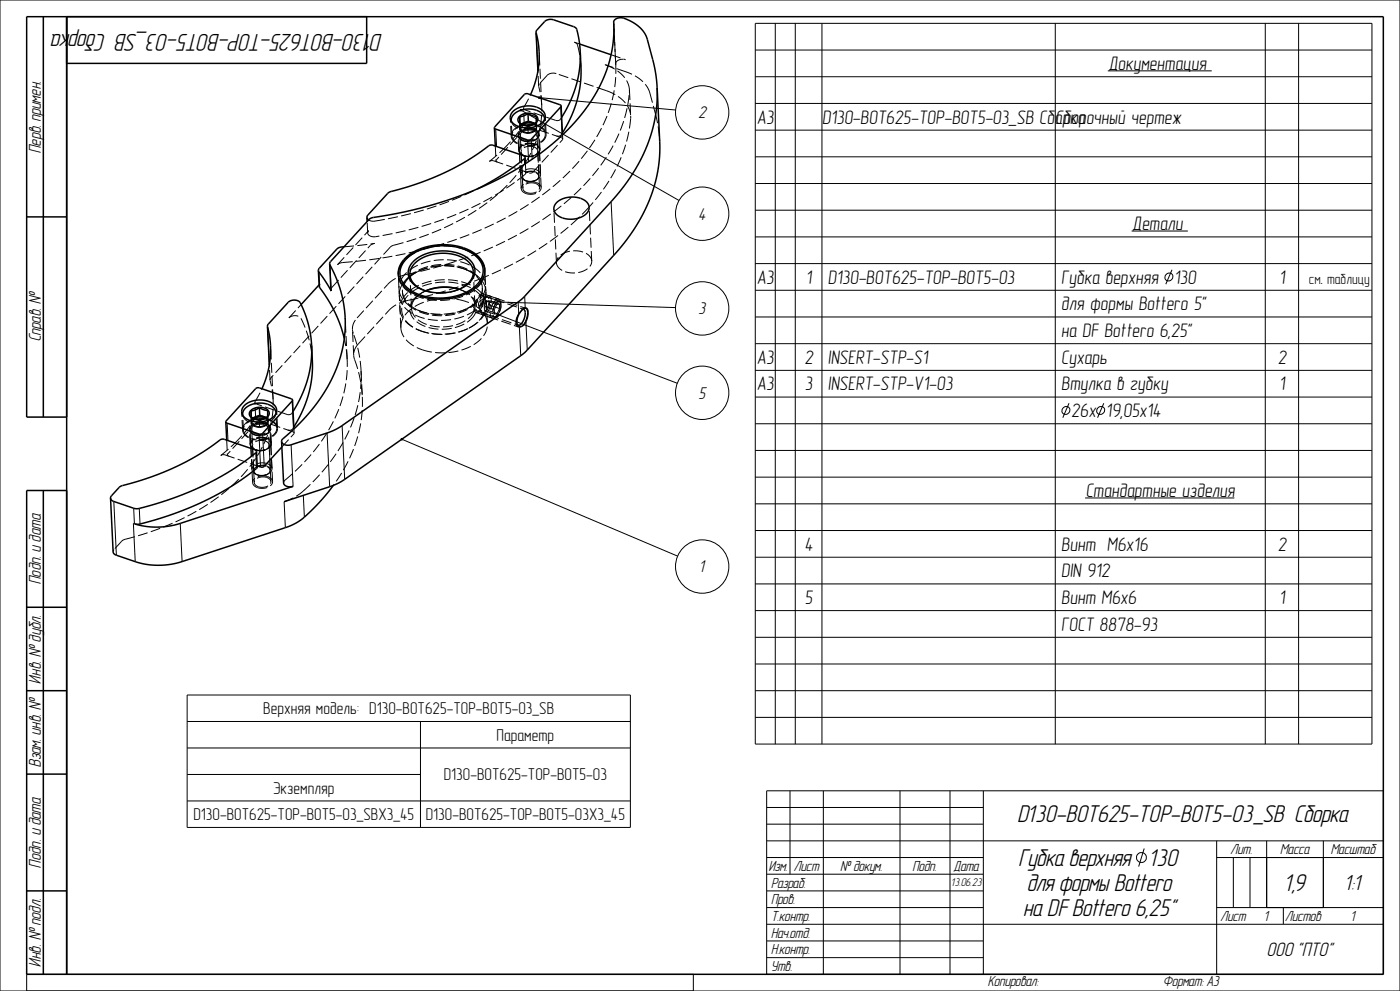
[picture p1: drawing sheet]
<svg xmlns="http://www.w3.org/2000/svg" width="420mm" height="297mm" viewBox="0 0 420 297" stroke-linecap="round" stroke-linejoin="round" font-family="sans-serif">
<g fill="none" stroke="#000" stroke-width=".45">
<path d="M13 5v120M20 5v287M110 5v14h-90M160.8 9.8l.6 11.5M173.9 13.2l9.4 3.2M174.1 15.4l-.5-4.1a4.8 4.8 0 0 0-.8-2.9l-.6-.4-6.2-2.1-1-.1-1 .3-3.1 3.3 .7 4a27.5 27.5 0 0 1-2.4 15M174.1 15.4a33.9 33.9 0 0 1-5.6 19.8M174.1 15.4l.2 4.7a33.9 33.9 0 0 1-5.6 19.7M184.1 6.7a40.8 40.8 0 0 1-10.9 29.1 85.4 85.4 0 0 1-36.7 23.4 154.6 154.6 0 0 1-25.1 6.1l-.7 .5-11.5 12.6-.3 .7M184.1 6.7l.3-.7 .7-.5 1-.2 1 .2 3.7 1.8 1.4 1.2 1.1 1.3 .8 1.8 2 7.4 .7 3.7 .3 3.6M184.1 6.7h.1M148.3 38.3l.3 5.5"/>
<path d="M153.9 33.3l1.3-.8 1.5-.6 1.8-.2 1.7 .2 1.5 .5 1.1 .8 .7 1v1.1l-.8 1.4-1.7 1.1-2.2 .5-2.3-.1-1.9-.8-1.3-1.2-.2-1.5zM155.9 34.8l1.5-.8h2l1.5 .7 .4 .6v.7l-.5 .8-.9 .6-1.3 .3-1.3-.1-1.1-.4-.7-.7-.1-.9zM155.9 35l.1 1.9M158.4 34l1.5 .7a.85 .85 0 0 1 .9 .3 .85 .85 0 0 1 .1 1 1.19 1.19 0 0 1-1.2 1.3l-1.4 .4-1.3-.3a1.19 1.19 0 0 1-1.1-1.7v-.7M158.4 34l-1.3 .7-1.2 .3M158.4 34l.1 2.3M158.5 36.3l-2.1 .8M158.5 36.3l1.9 .7M160.1 37.1l-1.7-.3-1.6 .5M160.3 37l-.8-.3-1.1-.1-1.8 .6M163.4 35.8l-.3-1.2-1.1-1.1-1.7-.6-2.1-.2-2 .3-1.6 .9-1 1.1-.2 1.3M168.3 31.8l-.4-.4-9.5-3.3h-.8l-9.3 10.2"/>
<path d="M168.3 31.8l-9.3 10.1h-.7l-9.6-3.2-.4-.4M168.3 31.8l.5 8.6M197.1 26.3a45.6 45.6 0 0 1-11.4 31.4l-28.3 31.1-1.7 1.5-54.1 37.9-3.1 1.4-11.4 3.8-1.8-.2-.6-.4-.2-.5M197.1 26.3l.8 16.1a45.6 45.6 0 0 1-11.4 31.4l-28.3 31.1-1.6 1.4-54 37.9-3.3 1.5-14.1 4.7M157.5 47.2l-.4-.5-9.2-3.2-1 .1a83.6 83.6 0 0 1-30.3 14.1l-6.3 6.8-.2 .6M157.5 47.2l-.1 .3a73.8 73.8 0 0 1-14.2 9.1M157.5 47.2l.1 1.9M8 65h12M98.9 79.1v.2a36.4 36.4 0 0 1-1.8 38.6 79 79 0 0 1-12.5 14l-.1 .4M98.9 79.1l.5 8.1-3.9-6.1M103.2 74l-1.3 .1-.8 .5-5.3 5.8-.3 .7M110.1 65.1l.5 .8"/>
<path d="M110.1 65.1v1.3M122 77.5l2.3-1.7a17.6 17.6 0 0 1 18.3 .8 5.7 5.7 0 0 1-.3 9.5 17.5 17.5 0 0 1-20.1 .2 5.6 5.6 0 0 1-.2-8.8zM124.5 75.7l-2.1 1.4-1.6 1.5-1 1.8-.3 1.7M139.9 75l2.1 1.1 1.7 1.4 1.2 1.6 .5 1.8M167 60.7l1.3-.9 1.5-.5 1.9-.3 1.6 .2 1.6 .5 1.1 .9 .6 1 .1 1.1-.8 1.4-1.8 1.1-2.2 .5-2.3-.2-2-.7-1.2-1.3-.2-1.4zM80.2 98l.6 11.4M80.3 98l.2-.8 6.2-6.8 1.6-.5 1.5 .6a30.2 30.2 0 0 1 3.7 13M80.3 98l.7 3.5a27.5 27.5 0 0 1-2.4 15M95.5 81.1l.4 5a40.8 40.8 0 0 1 7.4 15.4M95.7 85.4l-5.4 5.9M119.5 82.1h.1M127.7 87.2a14.3 14.3 0 0 1 10-.5l-2.4-.5-2.6-.1-2.6 .3-2.3 .8"/>
<path d="M138.7 86.3l1.6-1.1a4.7 4.7 0 0 0-.7-8.3 13.8 13.8 0 0 0-16 1.9l-.6 1a4.8 4.8 0 0 0 2.8 6.6l1 .4M138.7 86.3a15 15 0 0 1-11.9 .5M138.7 86.2l2.3-1.9 .7-1.1 .3-1.1a5.1 5.1 0 0 0-3.8-5.2 12.9 12.9 0 0 0-14.3 2.6l-.9 2 .2 2 1.3 1.8 2.3 1.5M145.4 80.9a8 8 0 0 1-5.3 7 17.6 17.6 0 0 1-18.6-1.8l-1.4-1.8-.6-2.2M145.4 80.9l-.2-1.4-.7-1.4-1-1.3-1.2-.9a18.2 18.2 0 0 0-20.7 1.5l-1.7 2.3-.4 2.4M156.6 92.9l.8-.6 .6 .1 .4 .7v1.2l-.9 2.7-.7 .7-.8 .2-.8-.6-.1-1.3 .5-1.6zM156.8 92.7l.5 .1 .2 .7-.3 2-1.1 1.8-.5 .2-.4-.4M87.8 119.9l-.4-.4-9.6-3.3h-.7l-9.4 10.2M87.8 119.9l-9.4 10.2h-.7l-9.6-3.3-.4-.4M87.8 119.9l.4 8.7M93.5 103.5a33.9 33.9 0 0 1-5.6 19.8M93.5 103.5l.2 4.7"/>
<path d="M93.7 108.2a33.9 33.9 0 0 1-5.5 19.8M20 125h-12v-120h407v287h-407v-145h12M67.7 126.4l.3 5.5M73.4 121.5l1.3-.9 1.4-.5 1.9-.2 1.6 .1 1.5 .6 1.2 .8 .6 .9v1.2l-.8 1.3-1.7 1.1-2.2 .5-2.3-.1-1.9-.7-1.3-1.3-.1-1.4zM75.3 123l1.5-.8 2-.1 1.5 .8 .4 .6 .1 .6-.5 .8-1 .6-1.2 .3-1.4-.1-1.1-.4-.7-.7-.1-.8zM75.3 123.1l.1 1.9M76.9 135.3l-.4-.5-9.2-3.1h-1a83.6 83.6 0 0 1-30.3 14.1l-2.6 2.8-.2 .7M76.9 135.3v.2a83 83 0 0 1-32.1 16.1l-3.2 .8h-1.2l-6.4-2.2-.6-.4-.2-.5M76.9 135.3l.2 4.9a83 83 0 0 1-32 16l-3.3 .9-1.3-.1M77.8 122.2l1.5 .6a.85 .85 0 0 1 1 .3 .85 .85 0 0 1 0 1 1.19 1.19 0 0 1-1.2 1.4l-1.3 .3-1.4-.3a1.19 1.19 0 0 1-1.1-1.6v-.8M77.8 122.2l-1.2 .6-1.3 .3M77.8 122.2l.1 2.3"/>
<path d="M77.9 124.5l1.9 .6M77.9 124.5l-2.1 .8M79.5 125.3l-1.7-.4-1.6 .5M79.7 125.2l-.8-.4-1.1-.1-1.8 .6M80.4 122.9v.1M82.8 124l-.3-1.3-1.2-1.1-1.8-.6-1.9-.2-2 .4-1.6 .8-1 1.1-.2 1.3M84.5 132.3l.6 12.6 .3 .5 .7 .4h1.8l-33.8 11.1a23.1 23.1 0 0 1-13.6 .1M84.6 134l-5.4 5.8-.8 .2-1.2-.4M13 147v145M40 156.9l.5 .1M100 145.5a42.1 42.1 0 0 1-11.5 11.4l-2.8 1.2-31.1 10.2a23 23 0 0 1-14 0l-5.8-2-.8-.6-.8-16.4M8 182h12"/>
<path d="M8 207h12M8 232h12M8 267h12"/>
</g>
<g fill="none" stroke="#000" stroke-width=".3">
<path d="M0 0h420v297h-420zM160.8 9.8l.6 11.4M226.6 7h185v216h-185zM226.6 15h185M232.6 7v216M238.6 7v216M246.6 7v216M316.6 7v216M379.6 7v216M389.6 7v216M148.7 38.7l.3 5.2M156.1 32.9l.4-.1v.4l-.4-.1z"/>
<path d="M156.5 33.1l47.2 27M161.5 29.2l.4-.1v.4l-.4-.1zM162 29.3l40.7 3.7M168.2 32.1l.4 8.4M226.6 23h185M226.6 31h185M226.6 39h185M332.3 21.2h31.2M157.3 47.6l.1 1.6M158.3 41.9l.3 6.5M159.4 41.7l.3 6M226.6 47h185"/>
<path d="M226.6 55h185M99 79.4l.4 7.8M183.3 60.4l.8 16.1M226.6 63h185M226.6 71h185M226.6 79h185M339.5 69.2h16.9M80.3 98l.5 11.3M95.7 81.6l.2 4.6M145.6 90.3l.4-.1v.4l-.4-.1zM146.1 90.4l56.6 1.8M149.1 94.2l.4-.1v.4l-.4-.1z"/>
<path d="M149.6 94.4l53.6 20.5M155.4 90.5l.2 3.8M155.8 97.8l.4 8.8M157.1 92.5l.6-.1 .4 .4 .1 1.3-.2 1.2-1 2.1-.6 .5-.8 .1-.7-.6-.1-1.3 .5-1.6 1.2-1.4M157.4 88.8l.2 3.5M157.8 96.4l.4 8.5M226.6 87h185M226.6 95h185M349.8 82.3a1.16 1.16 0 0 1 1.1-.5 1.16 1.16 0 0 1 1 .9 1.21 1.21 0 0 1-1.2 1.5 1.21 1.21 0 0 1-1.2-1.5zM351.6 80.8l-1.9 4.4M226.6 103h185M226.6 111h185"/>
<path d="M226.6 119h185M68.1 126.8l.3 5.2M76.7 135.7l.3 4.7M77.7 130.1l.5 9.9M78.8 129.9l.5 9.9M81 137.9l.1 3M87.3 133.3l.6 12.5M87.6 120.2l.5 8.5M98.1 129.8l.8 16.1M102.6 127.6l.8 16.1M120.3 131.5l.4-.1v.4l-.4-.1zM120.8 131.7l82.5 35"/>
<path d="M226.6 127h185M226.6 135h185M318.9 122.3a1.16 1.16 0 0 1 1.1-.5 1.16 1.16 0 0 1 1 .9 1.21 1.21 0 0 1-1.2 1.5 1.21 1.21 0 0 1-1.2-1.5zM320.7 120.8l-1.9 4.4M329.3 122.3a1.16 1.16 0 0 1 1.2-.5 1.16 1.16 0 0 1 .9 .9 1.21 1.21 0 0 1-1.2 1.5 1.21 1.21 0 0 1-1.1-1.5zM331.1 120.8l-1.8 4.4M34.1 150.3l.8 16.1M40 156.9l.6 11.4M40.1 152.3l.2 4.7M41.8 152.4l.2 4.6M54.1 156.9l.5 11.4M85.2 150.4l.4 7.7"/>
<path d="M91 148.5l.3 6.5M226.6 143h185M226.6 151h185M226.6 159h185M325.5 149.2h44.8M226.6 167h185M226.6 175h185M226.6 183h185M226.6 191h185M226.6 199h185M56.1 208.3h133v39.7h-133zM56.1 216.2h133"/>
<path d="M126.1 216.2v31.8M226.6 207h185M226.6 215h185M56.1 224.2h133M56.1 232.1h70M230 237h185v55h-185zM237 237v25M247 237v55M270 237v55M285 237v55M295 237v55M56.1 240h133"/>
<path d="M230 242h65M230 247h65M230 252h185M230 257h65M343.3 254.3l-1.7 5.4M365 257h50M365 252v40M370 257v15M375 257v15M380 252v20M397 252v20M230 262h65"/>
<path d="M230 267h65M230 272h65M230 277h185M365 272h50M385 272v5M8 297v-5h200v5M230 282h65M230 287h65"/>
<circle cx="210.7" cy="33.7" r="8"/>
<circle cx="210.7" cy="64" r="8"/>
<circle cx="210.7" cy="92.4" r="8"/>
<circle cx="210.7" cy="117.7" r="8"/>
<circle cx="210.7" cy="169.8" r="8"/>
<circle cx="342.4" cy="257" r="1.51"/>
</g>
<path d="M156.1 32.9l.4-.1v.4l-.4-.1zM161.5 29.2l.4-.1v.4l-.4-.1zM145.6 90.3l.4-.1v.4l-.4-.1zM149.1 94.2l.4-.1v.4l-.4-.1zM120.3 131.5l.4-.1v.4l-.4-.1z" fill="#000"/>
<g fill="none" stroke="#000" stroke-width=".3" stroke-dasharray="3 1" stroke-linecap="butt">
<path d="M160.8 9.8v-.1M172.3 12.6l1.6 .6M172.3 12.6l.6 .4 .4 .5M173.3 13.5l.7 3.3 .3 3.3M183.3 16.4l4.3 1.5M184.1 6.7l.6 12.4M184.7 19.1l.2-.6 .7-.5 1-.2 1 .1M184.7 19.6v-.5M184.7 19.6l-.6-12.5M187.7 17.9h-.1M153.4 36.3l.8 1.3 1.6 1M155.5 37.9l-1.6 1.3-.6 1.5"/>
<path d="M155.6 37.9h-.1M155.8 37.8l-.2 .1M155.9 36.8l.1 2.3M156 39.1l2.5 .9M156 36.9v.4M156 38.2v.1M156 38.3l.3 .7 .9 .5M156 38.5v-.2M156 38.5l.1-.4M156 37.3v1.8M156 38v.2M156.1 38.1l.7-.8"/>
<path d="M156.4 37.1l-.4 .2M156.5 38.2l.5-.8M156.6 37.2l-.6 .8M156.8 39l1.6-.4 1.7 .2M157 37.4l.2-.3M157 37.4l-1.2 .4M157 32.4l.2 .4M157.1 32.2l2.1-3.8M157.1 32.2l-.1 .2M157.2 37.1l.1-.1M157.2 39.5l1.3 .2M157.2 32.8l.3 .2"/>
<path d="M157.3 37v-.1M157.3 37.1l-.3-4.7M157.3 37.1v-.2M157.6 37.6l-.3-.5M157.8 37.6h-.2M157.8 38.2l-8.9 9.7M157.8 38.2l1.1-.2M158.3 37.7l.2 2.3M158.5 40l2.5-1M158.5 39.7l1.2-.2M158.5 39.9l1.8-.5 .5-.5 .2-.6M158.5 39.9l-1.8-.4-.5-.4-.2-.6"/>
<path d="M159.7 39.5l.9-.6 .4-.8M159.9 39.1l-1.4-.2-1.4 .4-.9 .7v.9M159.9 37.2l-2.9 .2M160.1 38.8l1.2 .8 .3 .7-.4 1.1-.9 .6M160.1 38.8l1.1 .6 .4 .9M160.1 38.8l-1.5-.2-1.5 .3-1.1 .7-.4 1M160.2 38.7l1.1 .7 .5 .9M160.2 38.7l-1.6-.2-1.6 .3-1.2 .8-.4 1M160.9 36.7l.1 2.3M160.9 37.8l-.8-.7M160.9 34.9l.1 2.3M160.9 37.8l-.6-.8"/>
<path d="M161 39v-1.8M161 38l-.1-.2M161 38.1v-.1M161 38.3l-.1-.5M161 38.3v-.3M161 37.2l-.6-.2M161.1 37.7l-2.5-.4-2.6 .6-1.8 1.2-.5 .8-.1 .8M161.1 37.7l1.8 1.1 .5 .7 .2 .7M161.3 37.6l-1.4-.4M161.4 37.6h-.1M161.4 37.6l1.7 1.1 .7 1.5M161.6 25.8l-.2-4.5"/>
<path d="M161.6 25.8v.1M161.6 25.8l.3-.7M162.5 31.6l-.3-2.9-.6-2.8M162.5 31.6l-.8-16.1M163.4 35.8l-.3 .8-.5 .8-1.9 1.1-2.4 .4-2.5-.3M164.2 22.6l-2.3 2.5M164.2 22.6l1.2-.6 1.5 .1M166.7 36.1l-9.2-3.1M166.7 36.1h.8l.6-.4M168.1 35.7l.4-.5M181.8 27.2l-14.9-5.1M181.8 27.2h.1a9.6 9.6 0 0 1 7.3 7.1v.5"/>
<path d="M187.8 21.5l-6.3-2.1M188.8 27l.4 7.8M188.8 27v.7M188.8 27l-.6-2.3-1.4-2.2a13.3 13.3 0 0 0-5.3-3.1M189.2 35.5a45.2 45.2 0 0 1-12.5 26.6M189.2 34.8v.7M195 27.9l1.6 6.1M195 27.9l-.9-2-1.6-1.7a13.9 13.9 0 0 0-4.7-2.7M196.6 34l.9 4.2 .4 4.2M146.8 48.4l.6-.3 .7 .1M146.8 48.4l4.3-3.8M148.1 48.2l10.6 3.6"/>
<path d="M148.6 43.8l.2 4.4M148.8 48.2l.1-.3M149.2 48.6l-.4-.4M151.1 44.6l2.9-3.1 2.5-3.3M153.3 40.7l.3 .8 .5 .8 1.8 1.1M153.3 40.7l-.2-5.4M153.6 40.7l-.2-4.7M153.6 40.7l.2 .8 .5 .7 1.8 1.1M155.4 40.6l.4 1 1.2 .7M155.6 40.6l.4 .9 1.1 .6M155.6 45.1l-.2-4.5M155.6 45.1l.5 .9 1.1 .7"/>
<path d="M156 45.7l1.1 .9M156.2 40.9l.4 .6 .7 .4M156.2 52.6l-.6-12M156.2 52.6l.3 .8 1 .7M156.3 45.5l.7 1M156.4 56.5l-.6-11.3M156.4 56.5l.5 1 .9 .5M156.7 53l-.6-12.4M156.8 53.3l.4 .6 .7 .3M156.9 56.5l.3 .7 .9 .5M156.9 56.5l-.6-11M157 46.5l.1 .1"/>
<path d="M157 46.6h.1M157.1 46.6l.2 .1M157.1 46.6h.1M157.1 42.1l-1.2-.7-.3-.7 .4-1.1 .8-.6M157.1 46.6l.1 .1M157.2 46.7l1.6 .2 1.6-.3 1.2-.8 .4-1M157.2 46.6l1.8 .3 1.7-.5M157.2 46.7h.2M157.3 51.3l.5 .5M157.3 46.7l1.7 .2 1.7-.5M157.3 41.9l1.4 .1 1.4-.3 .8-.8 .1-.8M157.4 46.7l.2 .1"/>
<path d="M157.4 46.7l-.4-.1M157.5 54.1h.1M157.5 52.2a94.9 94.9 0 0 1-44.8 18.7M157.6 54.1l1.8 .2 1.6-.4M157.8 51.8l-.2-2.7M157.8 51.8l-.3 .4M157.8 54.2l-.3-.1M157.8 54.2l.2 .1M157.8 58l1.7 .2 1.3-.3 1.1-.7 .4-1M157.9 54.2l1.4 .2 1.4-.3 .8-.8 .1-.9M158 54.3l1.3 .1 1.4-.3M158.1 57.7l1.3 .2 1.2-.2 .9-.7 .4-.8"/>
<path d="M159.8 51.6l8.9-9.7M159.8 51.6l-1.1 .2M160.1 44l.9 .5 .3 .8M160.1 44l-1.3-.2-1.2 .3-1 .6-.3 .8M160.3 43.3l-1.7-.2-1.7 .5-1 1 .1 1.1M160.3 42l-1.5 .4-1.7-.3M160.4 46.6l.3-.2M160.4 46.6l.1-.1M160.4 46.6l-1.4 .4-1.4-.2M160.4 43.2l-2.3-.2-1.1 .4-.8 .5-.5 .7v.8l.5 .6 .8 .6M160.4 51.6l-1.8-.1-1.4 .7-.4 .5v.6l1 .9M160.4 43.1l-1.6-.2-1.6 .3-1.2 .8-.4 1.1"/>
<path d="M160.5 51.5l-1.4-.2-1.4 .3-.9 .8v.9M160.5 46.5l.2-.1M160.6 55l-1.2-.2-1.3 .2-.9 .7-.3 .8M160.7 54.1l.7-.6 .2-.7-.4-.7-.8-.5M160.7 54.1l.3-.2M160.7 50.8l-1.5-.2-1.6 .3-1.1 .7-.3 1M160.7 46.4l1-1 .1-.8-.5-.7-1-.6M160.7 46.4l1-.8 .2-.9-.4-.9-1.1-.6M160.8 46.3l-.1 .1M160.9 54.7l-1.7-.2-1.4 .3-1 .7-.4 1M161 53.9l.9-.7 .3-.9M161 40.1l-.4-.6-.7-.4"/>
<path d="M161.3 45.3l-.5 1M161.6 40.3l-.4 1-1.1 .8-1.5 .3-1.5-.3M161.6 52.4l-.4-.5-.7-.4M161.7 52.7l-.6-12.3M161.8 40.3l-.4 1.1-1.2 .8-1.6 .3-1.6-.2M161.9 56.2l-.6-10.9M161.9 56.2l-.4-.7-.9-.5M162 44.8l-.4-1-1.2-.7M162 44.8l-.2-4.5M162.2 52.3l-.5-.9-1-.6M162.2 52.3l-.6-12M162.3 56.2l-.2-.7-1.2-.8"/>
<path d="M162.4 56.2l-.6-11.3M163.6 40.2l-.1 .9-.5 .8-1.9 1.2-2.5 .5-2.5-.3M163.6 40.2l-.2-4.6M163.8 40.2l-.2-5.4M163.8 40.2l-.1 .9-.5 .8-1.9 1.3-2.7 .6-2.7-.4M168.4 40.4l.3-.6M168.4 40.4l-.6 .4-.9-.1M168.4 41.3l-10.6-3.7M168.4 41.3l.4 .4M168.8 40.4v1.3M168.8 41.7l-.1 .2M101.2 79.3l9.4-10.2"/>
<path d="M101.2 79.3l.7-.4 .9-.2M102.8 78.7a120.5 120.5 0 0 0 54.9-16.9 60 60 0 0 0 23.4-24.8 37.2 37.2 0 0 0 3.6-17.4M103.2 74l9.2-1M110.3 69.8l-.2-3.4M110.3 69.8l.3-.7M110.6 65.9l.9 .4h1M111 73.6l1.4-.6M112.5 66.3a106.6 106.6 0 0 0 30.7-9.7M112.7 70.9l-1.6-.2-.6-.4-.2-.5M117.1 74.1l-35.8 39.1M117.1 74.1l1-.6M118.1 73.5a71.9 71.9 0 0 0 34.3-18.2 32 32 0 0 0 10.1-23.7"/>
<path d="M124.7 75.5l-.2 .2M139.6 74.8l.3 .2M139.9 75a19.5 19.5 0 0 0-15.4 .7M166.9 78.7l.2 .9 .6 .7 1.8 1.1M166.9 78.7l-.7-16.1M173.5 65.4a91.1 91.1 0 0 1-28.5 17.8M174.9 75.5l-2.7-.3-2.7 .5-1.9 1.3-.5 .9-.2 .8M176.7 62.1l-3.2 3.3M177.5 78.2l-.2-.8-.5-.7-1.9-1.2M177.5 78.2l-.8-16.1M80.2 98v-.2M86.7 95.3l3.6-4"/>
<path d="M86.7 95.3l.8-.5 1.1-.2 1.1 .3 .6 .5M90.3 95.4a31.9 31.9 0 0 1 3.4 12.8M95.7 85.4l.3-.3M95.7 85.7l.3-.6M99.3 86.8l.2-.6M99.5 86.2l11.5-12.6M105.7 98.7l.3-1.7 1.1-1.7M106 99.9l-.3-1.2M107.1 95.3l9.2-10.1M116.3 85.2l2.5-1.8 3.4-1.2M119.5 82.3v.2M119.5 82.1v.2"/>
<path d="M119.5 82.5a7.9 7.9 0 0 0 5.9 6.4 18.3 18.3 0 0 0 18-2.9l.3-.3M119.7 86.6l.4 1.9 1.2 1.7 1.7 1.5 2.3 1.2M119.8 88.5a7.9 7.9 0 0 0 5.9 6.4 18.3 18.3 0 0 0 18-2.9l.3-.3M120 92.6l.4 1.9 1.2 1.7 1.7 1.5 2.3 1.2M120.3 98.2l.5 2 1.3 1.9 2 1.5 2.5 1.2M120.3 98.2l-.8-16.1M120.7 85.3l-.7 1.6-.2 1.6M120.7 87.4v.3M120.7 87.4l.4 1.7 1.1 1.6 1.6 1.4 2.1 1.1M120.7 87.7a7.3 7.3 0 0 0 5.5 5.9 16.7 16.7 0 0 0 16.9-3M121.5 82.2l-1.4 2.1-.4 2.3M121.6 84.1l-.9 1.2"/>
<path d="M121.8 88.2l-1.4 2.1-.4 2.3M122.2 82.2a107.2 107.2 0 0 0 48.7-22.6 49.9 49.9 0 0 0 17.5-28.7l.4-3.2M122.2 88.7a5.7 5.7 0 0 0 1.6 9.2l2.1 1.1M122.4 83.3a16.4 16.4 0 0 1 20.2-1 5.7 5.7 0 0 1 2.1 3.9M122.4 83.3l-1.3 1.9-.4 2.2M122.4 83.6l1.3-1.2 1.6-1M122.4 83.6l-1.3 2-.4 2.1M122.6 90l4.3-1M122.6 90l-3.4 1.2-2.5 1.8M123 82.8l-1.4 1.3M123.5 92.5l-.5-10.2M123.5 92.5a6.1 6.1 0 0 0 5.1 4.9 13.2 13.2 0 0 0 12.6-2.6"/>
<path d="M124.4 89.4a4.6 4.6 0 0 0 1.5 7.6 14 14 0 0 0 15.7-1.7M124.7 81.7l-1.7 1.1M124.8 89.2l-1 1.6-.3 1.7M125.3 92.9l.6 .3M125.3 92.9a19.5 19.5 0 0 0 15.4-.7M125.3 81.4l-.6 .3M125.3 81.4a18 18 0 0 1 14.3-.7M125.5 88.6l-.7 .6M125.6 98.9a19.5 19.5 0 0 0 15.4-.7M125.9 99a18.8 18.8 0 0 0 14.8-.7M125.9 99l-.3-.1M125.9 93.2a18 18 0 0 0 14.2-.7"/>
<path d="M126.8 86.8l.1 .1M126.8 87.6l-2.4 1.8M126.9 86.9h.2M126.9 87.6h-.1M127.1 86.9l-.3-.1M127.1 86.9a14.3 14.3 0 0 0 11.3-.5M127.1 87.5l-1.6 1.1M127.1 87.5l-.3 .1M127.1 87.5l-.2 .1M127.7 87.2l-.6 .3M127.8 87.2l-.7 .3M131 89.6a12.6 12.6 0 0 0-10.4 6.5l-.3 2.1"/>
<path d="M134.7 89.5l-3.7 .1M138.4 86.4l.3-.1M138.4 86.4l.1-.1M138.4 86.9l-.7-.2M138.4 86.9l.3 .1M138.5 86.3l.2-.1M138.6 87l-.2-.1M138.7 87h-.1M139.6 80.7l2.1 1.1 1.6 1.4 1 1.6 .4 1.7M139.6 80.7l.6 .3M139.8 90.4l-2.4-.7-2.7-.2M140.1 92.5l1.6-1 1.3-1.2"/>
<path d="M140.1 87.8l-1.7-.9M140.2 81a19.5 19.5 0 0 0-15.5 .7M140.7 98.3l.3-.1M140.7 98.3l1.6-1 1.4-1.2M140.7 92.2l-.6 .3M140.7 92.2l1.7-1.1 1.5-1.3M141 98.2l1.7-1.1 1.5-1.3M141.2 94.8l1-1.6 .3-1.7M141.6 95.3l.9-1.2a4.8 4.8 0 0 0-2.8-6.6l-1-.5M142 81.9l-1.8-.9M142.1 92.4l.4-1.9 1.4-2 .9-.5 .3 1.1M142.4 92.2l.2 .7 .4 .3"/>
<path d="M142.5 91.5l-.7-2-1.7-1.7M142.5 91.5l-.5-10.1M142.8 93.7l12.7 4.3M143 93.2l12.5 4.3M143 93.2l.7-.1 .7-.9 .5-1.3 .1-1.5M143.6 91.5h.4M143.6 91.5l.9 2.4M143.7 85.7l1.4-2.2 .4-2.2M143.7 96.1a5.7 5.7 0 0 0-1.4-9.2 17.5 17.5 0 0 0-19.8 1.5l-.3 .3M143.9 89.8l.9-1.2M143.9 90.3l-.3 1.2M144 91.5l.3-1-.1-.3h-.2"/>
<path d="M144 91.7l1-1.4M144 90.2l2.2-1.4M144 90.2l-.1 .1M144.1 92.8l-1.9-1.4-2.4-1M144.2 95.8l1.4-2.1 .4-2.3M144.5 93.9l.4 .5M144.6 84.1l-1.2-1.2-1.4-1M144.6 93.7l.9-.4M144.6 93.7l3.6 1.3M144.6 88.5l-.6 .3-.8 1-.6 1.3-.2 1.1M144.6 88.5l12.5 4.2M144.7 86.2l-.4 2.1-1.3 2"/>
<path d="M144.7 86.2v.3M144.7 86.5l-.4 2.1-1.2 2M144.7 88l13 4.4M144.8 88.6l.7-1.6 .2-1.6M144.9 94.4l.5-.1 .6-.4M144.9 94.4l2.7 .9M145 90.3l.6-1.5 .2-1.6M145 89.4l-.4-.9M145 83.2l-8.2 3-9.9 2.8M145.1 89.1l-.2 2.4-.9 1.7-.6 .4h-.6l-.5-.4-.2-.8M145.3 91.8l.7-1.6M145.3 89.4l-.6 1.1-.5 1.4v1.2l.4 .6"/>
<path d="M145.3 93.1v-1.3M145.5 81.1l-.1-.2M145.5 81.3v-.2M145.5 93.3l.7-1.1 .4-1.3 .1-1.3-.4-.6M145.7 85.4a7.9 7.9 0 0 0-6-6.5 18.3 18.3 0 0 0-17.9 3l-.3 .3M145.7 89.2l-1.1 2.3-.3 1.3 .2 1.1M145.8 87.2l-.4-1.6-.8-1.5M146 91.4a7.9 7.9 0 0 0-6-6.5 18.3 18.3 0 0 0-17.9 3l-.3 .3M146 93.9l.8-1.4 .5-1.6v-1.5l-.5-.7M146 90.2l.8-.1M146.1 93l-.8 .1M146.2 88.8l-.5 .4"/>
<path d="M146.2 97l-.6-2.2-1.5-2M146.2 97l-.8-16.1M146.2 89l3.6 1.2M146.3 89l-1 .4M146.8 90.1l.1 1.3M146.8 88.7l-.6 .1M146.8 88.7l2.8 .9M146.9 91.4l-.8 1.6M147.6 95.3l.7-.1M148.2 95l.9-.4M148.3 95.2l.5-.4M148.3 95.2l.4-.4"/>
<path d="M148.3 92.8l-3-1M148.3 92.8l.1 1.3M148.4 94.1l.8-.1M148.4 94.1l-3.1-1M148.5 90.1l.6-.4 .5-.1M148.5 90.1l-.8 1.4-.5 1.6-.1 1.5 .5 .7M148.8 94.8l.4-.3M148.9 90.7l-.6 1.1-.5 1.3v1.3l.4 .6M149 90.7l.7-.4 .5 .4M149 90.7l-.8 1.4-.4 1.6 .3 1.1h.7M149 91.3l-3-1.1M149 91.3l-.7 1.5"/>
<path d="M149.1 94.6l.7-1.1 .4-1.4 .1-1.2-.4-.6M149.2 94l-3.1-1M149.2 94l.7-1.5M149.6 89.6l.4 .5M149.8 91.1l-.8 .2M149.8 91.1l-3-1M149.9 90.3l-1 .4M149.9 92.5l-3-1.1M149.9 92.5l-.1-1.4M150 90.1l.2 .6M150 90.1l.1 1-.2 1.4-1.2 2.3M150.2 90.7v1.9l-1 1.9"/>
<path d="M155 96.5l.1 .5M155 96.5l.5-2.1 1.1-1.6M155.1 97l.1 .1M155.1 97v.1M155.1 97.1h.1M156.6 92.8l.6-.3M156.6 92.8l.2-.1M157.1 92.5l-.6 .6M169.5 81.4l2.7 .4 2.7-.5 2-1.3 .5-.9 .1-.9M81 113.9l-.2-4.5M81 113.9v.2M81 113.9l.3-.7"/>
<path d="M81.9 119.7l-.3-2.8-.6-2.8M81.9 119.7l-.7-16.1M104.1 107.7l-.8-6.2M104.1 107.7l-.6-12.5M106.1 106.5l-.4-7.8M106.1 106.5l.3 1.2M106.4 107.7a37.1 37.1 0 0 1 2.3 11.2M107.5 103.1l9.2-10.1M107.5 103.1l-1.1 1.6-.3 1.8M108.3 111.2a37.1 37.1 0 0 0-2.3-11.3M108.3 111.2l.4 7.7M108.7 118.9a41.4 41.4 0 0 1-8.7 26.6"/>
<path d="M126.6 104.8a18.1 18.1 0 0 0 17.8-3.3 6.2 6.2 0 0 0 1.8-4.5M66.2 136.5l.6-.2h.7M66.2 136.5l4.3-3.7M67.5 136.3l9.7 3.3M68 131.9l.2 4.4M68.2 136.3l.1-.3M68.6 136.7l-.4-.4M70.5 132.8l2.9-3.2 2.5-3.3M72.8 128.9l.2 .8 .5 .7 1.8 1.1M72.8 128.9l-.3-5.5M72.8 124.4l.8 1.4 1.7 .9M73 128.9l-.2-4.7"/>
<path d="M73 128.9l.2 .7 .5 .7 1.8 1.1M74.8 128.8l.5 .9 1.1 .7M75 126l-1.7 1.3-.5 1.6M75 128.8l.4 .8 1.1 .7M75 133.2l-.2-4.4M75 133.2l.5 .9 1.1 .7M75.2 125.9l-.2 .1M75.3 125l.1 2.2M75.4 127.2l2.5 .9M75.4 125v.4M75.4 126.3v.1M75.4 126.4l.4 .7 .8 .6"/>
<path d="M75.4 126.6v-.2M75.4 126.6l.1-.4M75.4 125.4v1.8M75.4 126.2v.1M75.4 133.9l1.1 .8M75.5 126.2l.7-.8M75.6 129l.4 .6 .7 .4M75.8 133.7l.6 .9M75.8 125.3l-.4 .1M75.9 126.3l.5-.8M76 125.3l-.6 .9M76.3 127.1l1.5-.4 1.7 .2"/>
<path d="M76.4 134.6l.2 .1M76.4 134.7h.1M76.4 125.5l.2-.3M76.4 125.5l-1.2 .4M76.5 120.6l.2 .3M76.5 134.7l.2 .1M76.5 134.7l.1 .1M76.5 130.3l-1.2-.8-.3-.7 .4-1.1 .9-.6M76.5 120.3l2.1-3.8M76.5 120.3v.3M76.6 134.7l.1 .1M76.6 134.8l1.6 .3 1.7-.4 1.1-.8 .4-1"/>
<path d="M76.6 125.2l.1-.1M76.6 127.7l1.3 .1M76.6 134.8l1.8 .2 1.8-.5M76.7 134.8l.1 .1M76.7 120.9l.3 .2M76.7 139.5l.5 .5M76.7 125.1l.1-.1M76.7 125.2l.1-.2M76.7 125.2l-.2-4.6M76.7 134.8l1.8 .2 1.6-.5M76.7 130l1.4 .2 1.4-.4 .9-.7v-.9M76.8 134.9h.2"/>
<path d="M76.8 134.9l-.4-.2M77 125.7l-.3-.5M77.2 139.7l-.9 .8-.2 .6 .5 .9 .7 .4M77.2 125.8l-.2-.1M77.2 126.3l-8.9 9.7M77.2 126.3l1.1-.2M77.8 125.8l.1 2.3M77.9 128.1l2.5-1M77.9 127.8l1.2-.2M77.9 128.1l1.8-.5 .5-.6 .2-.6M77.9 128.1l-1.7-.4-.6-.5-.2-.6M79.1 127.6l1-.6 .3-.8"/>
<path d="M79.3 127.2l-1.4-.2-1.4 .4-.8 .8-.1 .8M79.3 125.4l-2.9 .1M79.5 132.1l.9 .6 .3 .7M79.5 132.1l-1.3-.1-1.2 .2-.9 .6-.3 .9M79.5 126.9l1.2 .8 .3 .7-.4 1.1-.8 .6M79.5 126.9l1.1 .7 .4 .9M79.5 126.9l-1.5-.2-1.5 .3-1.1 .8-.4 1M79.6 126.8l1.2 .7 .4 1M79.6 126.8l-1.6-.2-1.6 .3-1.2 .8-.4 1.1M79.8 131.5l-1.8-.2-1.7 .4-.9 1v1.2M79.8 130.1l-1.6 .4-1.7-.2M79.8 134.7l.4-.2"/>
<path d="M79.8 134.7l.2-.1M79.8 134.7l-1.4 .4-1.4-.2M79.8 131.3l-2.3-.1-1.1 .3-.8 .5-.4 .7v.8l.4 .7 .8 .5M79.8 139.7l-1.7-.1-1.5 .7-.3 .6v.5l.9 .9M79.9 131.3l-1.7-.3-1.6 .4-1.2 .8-.4 1M79.9 139.6l-1.4-.2-1.3 .3M80 134.6l.1-.1M80.1 138.9l-1.5-.2-1.5 .3-1.1 .8-.4 .9M80.1 134.5l1-1 .1-.8-.5-.7-.9-.5M80.2 134.5l.9-.7 .2-1-.4-.9-1.1-.6M80.3 134.4l-.2 .1M80.3 124.8l.1 2.3"/>
<path d="M80.3 126l-.8-.7M80.3 123l.1 2.3M80.4 125.9l-.7-.7M80.4 127.1v-1.8M80.4 126.2v-.3M80.4 126.4l-.1-.4M80.4 126.4v-.2M80.4 125.3l-.6-.2M80.4 128.2l-.4-.6-.7-.4M80.6 125.8l-2.6-.3-2.5 .5-1.9 1.2-.4 .8-.2 .9M80.6 125.8l1.7 1.1 .5 .7 .2 .8M80.7 125.7l-1.4-.3"/>
<path d="M80.7 133.4l-.4 1M80.8 125.7h-.1M80.8 125.7l1.8 1.1 .7 1.6M81 137.9l-.5-9.4M81 128.5l-.4 .9-1.1 .8-1.5 .3-1.5-.2M81.2 128.5l-.4 1-1.2 .8-1.6 .3-1.6-.2M81.4 132.9l-.4-1-1.1-.6M81.4 132.9l-.2-4.4M82.8 124l-.3 .8-.5 .7-1.9 1.1-2.4 .5-2.4-.4M83 128.4l-.1 .8-.5 .8-1.8 1.2-2.6 .5-2.5-.3M83 128.4l-.2-4.7M83.3 128.4l-.3-5.5"/>
<path d="M83.3 128.4l-.2 .8-.5 .9-1.9 1.3-2.7 .5-2.7-.4M84.6 134l3.5-3.9M86.1 124.2l-9.1-3.1M86.1 124.2h.9l.6-.3M87.6 123.9l.3-.6M87.8 128.5l.4-.5M87.8 128.5l-.6 .4h-.8M87.8 129.4l-10.6-3.6M87.8 129.4l.4 .4M88.2 128.6v1.2M88.2 129.8l-.1 .3M75.6 140.7l-.6-11.9"/>
<path d="M75.6 140.7l.4 .9 .9 .6M75.8 144.6l-.6-11.3M75.8 144.7l.4 .8 1.1 .7M76.1 141.1l-.6-12.4M76.3 144.6l-.5-10.9M76.3 144.6l.3 .7 .9 .6M76.9 142.2l.2 .1M77.1 142.3l1.7 .2 1.6-.5M77.2 142.3l-.3-.1M77.2 142.3l.2 .1M77.3 146.2l1.6 .2 1.6-.4 .9-.6 .4-1.1M77.3 142.4l1.4 .1 1.4-.3 .9-.8v-.8"/>
<path d="M77.4 142.4l1.4 .2 1.3-.4M77.5 145.9l1.3 .2 1.2-.3 1-.6 .3-.8M80 143.1l-1.2-.2-1.3 .3-.9 .6-.3 .8M80.1 142.2l.7-.6 .2-.7-.3-.7-.9-.5M80.1 142.2l.3-.2M80.3 142.8l-1.7-.2-1.2 .3-1.2 .7-.4 1.1M80.4 142l.9-.7 .3-.8M81 140.6l-.4-.6-.7-.4M81.3 144.4l-.6-11M81.3 144.4l-.4-.8-.9-.5M81.6 140.5l-.4-.9-1.1-.7M81.6 140.5l-.6-12"/>
<path d="M81.8 144.3l-.5-.9-1-.6M81.8 144.3l-.6-11.3M85.1 144.7l.4-.8M85.2 150.4l3.2-1.4 2.5-1.8M85.5 143.9a49.2 49.2 0 0 0 18.1-28.2 35.1 35.1 0 0 0 .5-8M90.9 147.2a49.2 49.2 0 0 0 17.1-29.2l.3-3.6v-3.2M33.9 165.4l.3-.7M36.5 162.2l-2.3 2.5M36.5 162.2l1.1-.6M37.6 161.6a71.9 71.9 0 0 0 34.2-18.2 32 32 0 0 0 10.1-23.7"/>
</g>
<g font-size="7.3">
<text x="114.5" y="10.1" transform="rotate(-180 114.5 10.1)">D130-BOT625-TOP-BOT5-03_SB Сборка</text>
<text x="305.5" y="246.4">D130-BOT625-TOP-BOT5-03_SB Сборка</text>
<text x="305.6" y="259.5">Губка верхняя</text>
<text x="344.9" y="259.5">130</text>
<text x="308.3" y="267">для формы Bottero</text>
<text x="385.6" y="267">1,9</text>
<text x="307.1" y="274.5">на DF Bottero 6,25&quot;</text>
</g>
<text font-size="6.6" x="403.6" y="266.8">1:1</text>
<g font-size="5.9">
<text x="332.5" y="21">Документация</text>
<text x="227" y="37">А3</text>
<text x="246.6" y="37">D130-BOT625-TOP-BOT5-03_SB Сборка</text>
<text x="316.6" y="37">Сборочный чертеж</text>
<text x="339.6" y="69">Детали</text>
<text x="227" y="85">А3</text>
<text x="241.7" y="85">1</text>
<text x="248.4" y="85">D130-BOT625-TOP-BOT5-03</text>
<text x="318.4" y="85">Губка верхняя</text>
<text x="352.3" y="85">130</text>
<text x="383.7" y="85">1</text>
<text x="318.4" y="93">для формы Bottero 5&quot;</text>
<text x="318.4" y="101">на DF Bottero 6,25&quot;</text>
<text x="227" y="109">А3</text>
<text x="241.3" y="109">2</text>
<text x="248.4" y="109">INSERT-STP-S1</text>
<text x="318.4" y="109">Сухарь</text>
<text x="383.3" y="109">2</text>
<text x="227" y="117">А3</text>
<text x="241.4" y="117">3</text>
<text x="248.4" y="117">INSERT-STP-V1-03</text>
<text x="318.4" y="117">Втулка в губку</text>
<text x="383.7" y="117">1</text>
<text x="321.4" y="125">26x 19,05x14</text>
<text x="325.7" y="149">Стандартные изделия</text>
<text x="241.3" y="165">4</text>
<text x="318.4" y="165">Винт M6x16</text>
<text x="383.3" y="165">2</text>
<text x="318.4" y="173">DIN 912</text>
<text x="241.4" y="181">5</text>
<text x="318.4" y="181">Винт M6x6</text>
<text x="383.7" y="181">1</text>
<text x="318.4" y="189">ГОСТ 8878-93</text>
<text x="380.1" y="286.5">ООО &quot;ПТО&quot;</text>
</g>
<g font-size="5.1">
<text x="209.5" y="35.4">2</text>
<text x="12.3" y="45.9" transform="rotate(-90 12.3 45.9)">Перв. примен.</text>
<text x="209.7" y="65.8">4</text>
<text x="209.6" y="94.2">3</text>
<text x="12.3" y="102.3" transform="rotate(-90 12.3 102.3)">Справ. №</text>
<text x="209.6" y="119.5">5</text>
<text x="209.9" y="171.5">1</text>
<text x="12.3" y="175" transform="rotate(-90 12.3 175)">Подп. и дата</text>
<text x="12.3" y="204.9" transform="rotate(-90 12.3 204.9)">Инв. № дубл.</text>
<text x="79" y="214">Верхняя модель: D130-BOT625-TOP-BOT5-03_SB</text>
<text x="149" y="221.9">Параметр</text>
<text x="12.3" y="229.8" transform="rotate(-90 12.3 229.8)">Взам. инв. №</text>
<text x="133.1" y="233.9">D130-BOT625-TOP-BOT5-03</text>
<text x="81.9" y="237.8">Экземпляр</text>
<text x="58" y="245.8">D130-BOT625-TOP-BOT5-03_SBX3_45</text>
<text x="127.7" y="245.8">D130-BOT625-TOP-BOT5-03X3_45</text>
<text x="12.3" y="260" transform="rotate(-90 12.3 260)">Подп. и дата</text>
<text x="12.3" y="289.9" transform="rotate(-90 12.3 289.9)">Инв. № подл.</text>
</g>
<g font-size="4.4">
<text x="392.6" y="85">см. таблицу</text>
<text x="369.2" y="256">Лит.</text>
<text x="384.1" y="256">Масса</text>
<text x="399.3" y="256">Масштаб</text>
<text x="230.6" y="261">Изм.</text>
<text x="238.2" y="261">Лист</text>
<text x="252.2" y="261">№ докум.</text>
<text x="273.9" y="261">Подп.</text>
<text x="286.3" y="261">Дата</text>
<text x="231.4" y="266">Pазраб.</text>
<text x="231.4" y="271">Пров.</text>
<text x="231.4" y="276">Т.контр.</text>
<text x="231.4" y="281">Нач.отд.</text>
<text x="366.2" y="276">Лист</text>
<text x="379.4" y="276">1</text>
<text x="385.6" y="276">Листов</text>
<text x="405.4" y="276">1</text>
<text x="231.4" y="286">Н.контр.</text>
<text x="231.4" y="291">Утв.</text>
<text x="296.5" y="295.5">Копировал:</text>
<text x="349" y="295.5">Формат: А3</text>
</g>
<text font-size="3.4" x="285.5" y="265.7">13.06.23</text>
</svg>
